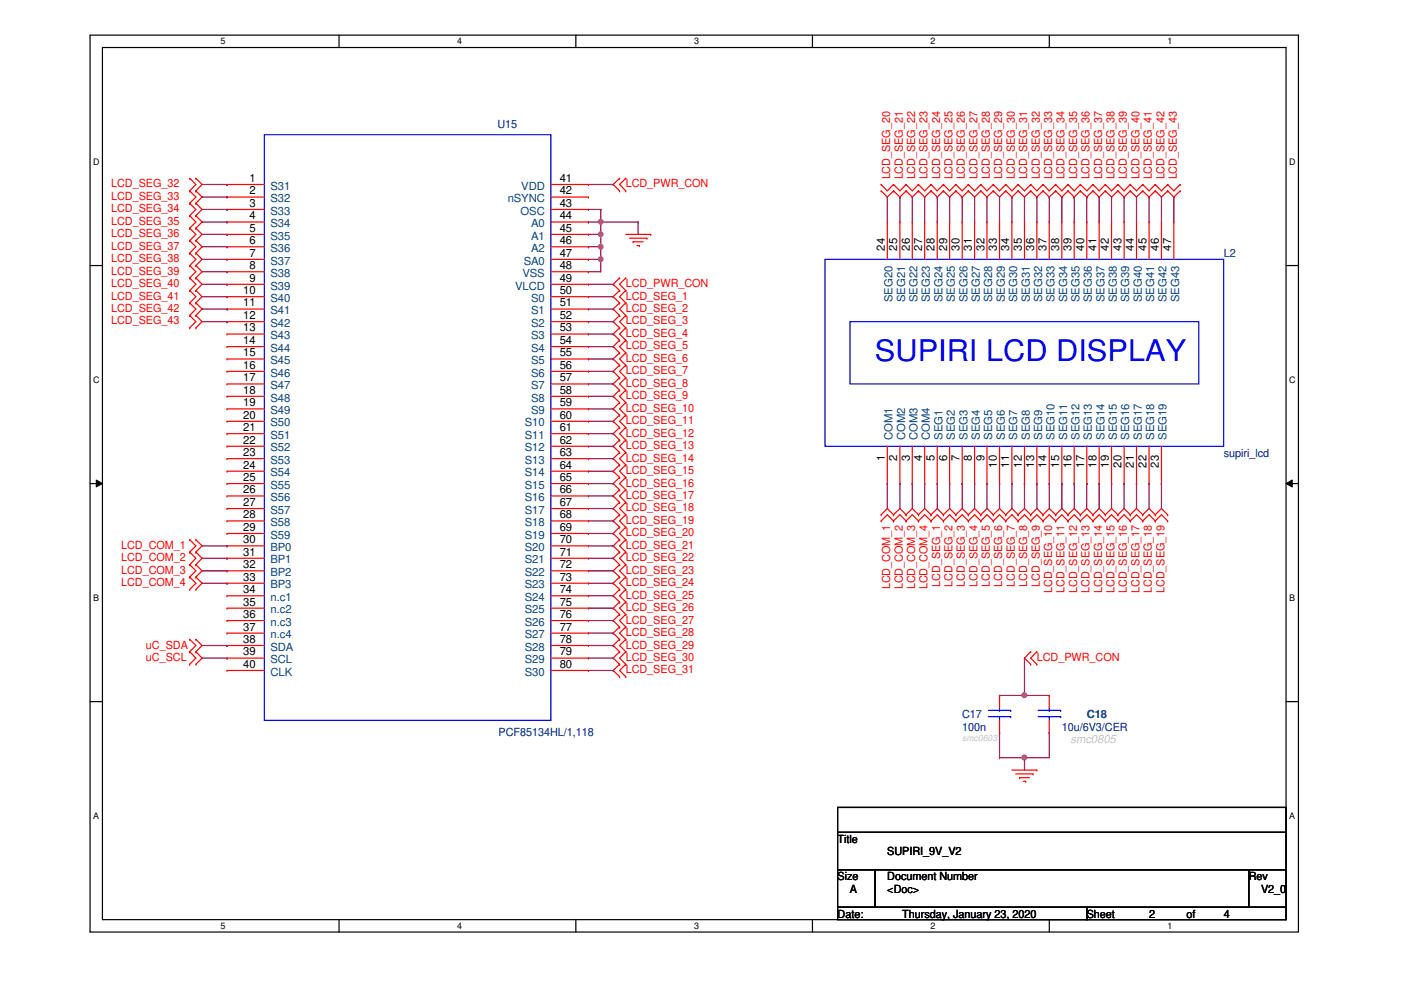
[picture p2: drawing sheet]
<svg xmlns="http://www.w3.org/2000/svg" width="297mm" height="210mm" viewBox="0 0 297 210" stroke-linecap="round" stroke-linejoin="round" font-family="sans-serif">
<path d="M19.1 7.5h256.2v190.1h-256.2zM21.7 10.1h251v184.9h-251z" fill="none" stroke="#000" stroke-width=".25"/>
<g fill="#fff">
<path d="M46.8 7.7h1v2.1h-1z"/>
<path d="M46.8 195.2h1v2.2h-1z"/>
</g>
<path d="M71.9 7.5v2.6M71.9 195v2.6" fill="none" stroke="#000" stroke-width=".25"/>
<g fill="#fff">
<path d="M96.9 7.7h1.1v2.1h-1.1z"/>
<path d="M96.9 195.2h1.1v2.2h-1.1z"/>
</g>
<path d="M122.1 7.5v2.6M122.1 195v2.6" fill="none" stroke="#000" stroke-width=".25"/>
<g fill="#fff">
<path d="M147.2 7.7h1v2.1h-1z"/>
<path d="M147.2 195.2h1v2.2h-1z"/>
</g>
<path d="M172.3 7.5v2.6M172.3 195v2.6" fill="none" stroke="#000" stroke-width=".25"/>
<g fill="#fff">
<path d="M197.3 7.7h1v2.1h-1z"/>
<path d="M197.3 195.2h1v2.2h-1z"/>
</g>
<path d="M222.5 7.5v2.6M222.5 195v2.6" fill="none" stroke="#000" stroke-width=".25"/>
<g fill="#fff">
<path d="M247.5 7.7h1v2.1h-1z"/>
<path d="M247.5 195.2h1v2.2h-1z"/>
<path d="M19.8 33.2h1.3v2.1h-1.3z"/>
<path d="M273.3 33.2h1.4v2.1h-1.4z"/>
<path d="M19.8 79.4h1.3v2.1h-1.3z"/>
<path d="M273.3 79.4h1.4v2.1h-1.4z"/>
</g>
<path d="M19.1 56.3h2.6M272.7 56.3h2.6" fill="none" stroke="#000" stroke-width=".25"/>
<g fill="#fff">
<path d="M19.8 125.6h1.2v2.2h-1.2z"/>
<path d="M273.3 125.6h1.3v2.2h-1.3z"/>
</g>
<path d="M19.1 102.5h2.6M272.7 102.5h2.6" fill="none" stroke="#000" stroke-width=".25"/>
<path d="M20.4 101.8l1.3 .7-1.3 .8zM272.7 102.5l1.3-.7v1.5z" fill="#000"/>
<path d="M20.4 101.8l1.3 .7-1.3 .8zM272.7 102.5l1.3-.7v1.5z" fill="none" stroke="#000" stroke-width=".21"/>
<g fill="#fff">
<path d="M19.8 171.9h1.2v2.1h-1.2z"/>
<path d="M273.3 171.9h1.3v2.1h-1.3z"/>
</g>
<path d="M19.1 148.8h2.6M272.7 148.8h2.6M177.6 171.2h95.1v5.3h-95.1zM177.6 176.5h95.1v7.9h-95.1zM177.6 184.4h7.9v8h-7.9zM177.6 192.4h52.8v2.6h-52.8zM185.5 184.4h79.3v8h-79.3zM230.4 192.4h42.3v2.6h-42.3zM264.8 184.4h7.9v8h-7.9z" fill="none" stroke="#000" stroke-width=".25"/>
<g fill="none" stroke="#f00" stroke-width=".25">
<path d="M40.2 37.8h.1M40.2 37.8l1.3 1.3-1.3 1.4M41.5 37.8h.1M41.5 37.8l1.3 1.3-1.3 1.4M48.1 39.1h.1M48.1 39.1h7.9M116.8 39.1h8M124.8 39.1h.1M131.4 37.8h.1M131.4 37.8l-1.4 1.3 1.4 1.4M132.7 37.8h.1M132.7 37.8l-1.3 1.3 1.3 1.4"/>
<path d="M186.8 39.1h.1M186.8 39.1l1.3 1.4 1.3-1.4M189.4 39.1h.1M189.4 39.1l1.4 1.4 1.3-1.4M192.1 39.1h.1M192.1 39.1l1.3 1.4 1.3-1.4M194.7 39.1h.1M194.7 39.1l1.3 1.4 1.4-1.4M197.4 39.1h.1M197.4 39.1l1.3 1.4 1.3-1.4M200 39.1h.1M200 39.1l1.3 1.4 1.3-1.4"/>
<path d="M202.6 39.1h.1M202.6 39.1l1.4 1.4 1.3-1.4M205.3 39.1h.1M205.3 39.1l1.3 1.4 1.3-1.4M207.9 39.1h.1M207.9 39.1l1.4 1.4 1.3-1.4M210.6 39.1h.1M210.6 39.1l1.3 1.4 1.3-1.4M213.2 39.1h.1M213.2 39.1l1.3 1.4 1.4-1.4M215.9 39.1h.1M215.9 39.1l1.3 1.4 1.3-1.4"/>
<path d="M218.5 39.1h.1M218.5 39.1l1.3 1.4 1.3-1.4M221.1 39.1h.1M221.1 39.1l1.4 1.4 1.3-1.4M223.8 39.1h.1M223.8 39.1l1.3 1.4 1.3-1.4M226.4 39.1h.1M226.4 39.1l1.4 1.4 1.3-1.4M229.1 39.1h.1M229.1 39.1l1.3 1.4 1.3-1.4M231.7 39.1h.1M231.7 39.1l1.3 1.4 1.4-1.4"/>
<path d="M234.4 39.1h.1M234.4 39.1l1.3 1.4 1.3-1.4M237 39.1h.1M237 39.1l1.3 1.4 1.3-1.4M239.6 39.1h.1M239.6 39.1l1.4 1.4 1.3-1.4M242.3 39.1h.1M242.3 39.1l1.3 1.4 1.3-1.4M244.9 39.1h.1M244.9 39.1l1.4 1.4 1.3-1.4M247.6 39.1h.1M247.6 39.1l1.3 1.4 1.3-1.4"/>
<path d="M250.2 39.1h.1M40.2 40.5h.1M40.2 43.1h.1M40.2 45.7h.1M40.2 48.4h.1M40.2 51h.1M40.2 53.7h.1M40.2 56.3h.1M40.2 58.9h.1M40.2 40.5l1.3 1.3-1.3 1.3M40.2 43.1l1.3 1.3-1.3 1.3M40.2 45.7l1.3 1.4-1.3 1.3"/>
<path d="M40.2 48.4l1.3 1.3-1.3 1.3M40.2 51l1.3 1.3-1.3 1.4M40.2 53.7l1.3 1.3-1.3 1.3M40.2 56.3l1.3 1.3-1.3 1.3M40.2 58.9l1.3 1.4-1.3 1.3M41.5 40.5h.1M41.5 43.1h.1M41.5 45.7h.1M41.5 48.4h.1M41.5 51h.1M41.5 53.7h.1M41.5 56.3h.1"/>
<path d="M41.5 58.9h.1M41.5 40.5l1.3 1.3-1.3 1.3M41.5 43.1l1.3 1.3-1.3 1.3M41.5 45.7l1.3 1.4-1.3 1.3M41.5 48.4l1.3 1.3-1.3 1.3M41.5 51l1.3 1.3-1.3 1.4M41.5 53.7l1.3 1.3-1.3 1.3M41.5 56.3l1.3 1.3-1.3 1.3M41.5 58.9l1.3 1.4-1.3 1.3M48.1 41.8h.1M48.1 44.4h.1M48.1 47.1h.1"/>
<path d="M48.1 49.7h.1M48.1 52.3h.1M48.1 55h.1M48.1 57.6h.1M48.1 49.7h7.9M48.1 41.8h7.9M48.1 44.4h7.9M48.1 47.1h7.9M48.1 52.3h7.9M48.1 55h7.9M48.1 57.6h7.9M116.8 49.7h8"/>
<path d="M116.8 41.8h8M116.8 44.4h8M116.8 47.1h8M116.8 52.3h8M116.8 55h8M116.8 57.6h8M124.8 41.8h.1M124.8 44.4h.1M124.8 47.1h.1M124.8 49.7h.1M124.8 52.3h.1M124.8 55h.1"/>
<path d="M124.8 57.6h.1M131.4 58.9h.1M131.4 40.5h.1M131.4 58.9l-1.4 1.4 1.4 1.3M132.7 58.9h.1M132.7 40.5h.1M132.7 49.7h5.3M132.7 58.9l-1.3 1.4 1.3 1.3M133.5 50.5h3.7M134.2 51.3h.1M134.2 51.3h2.2M135 52.1h.6"/>
<path d="M135.6 52.1h.1M137.2 50.5h.1M138 49.7h.1M186.8 40.5h.1M186.8 40.5l1.3 1.3 1.3-1.3M188.1 47.1h.1M188.1 47.1v7.9M189.4 40.5h.1M189.4 40.5l1.4 1.3 1.3-1.3M190.8 47.1h.1M190.8 47.1v7.9M192.1 40.5h.1"/>
<path d="M192.1 40.5l1.3 1.3 1.3-1.3M193.4 47.1h.1M193.4 47.1v7.9M194.7 40.5h.1M194.7 40.5l1.3 1.3 1.4-1.3M196 47.1h.1M196 47.1v7.9M197.4 40.5h.1M197.4 40.5l1.3 1.3 1.3-1.3M198.7 47.1h.1M198.7 47.1v7.9M200 40.5h.1"/>
<path d="M200 40.5l1.3 1.3 1.3-1.3M201.3 47.1h.1M201.3 47.1v7.9M202.6 40.5h.1M202.6 40.5l1.4 1.3 1.3-1.3M204 47.1h.1M204 47.1v7.9M205.3 40.5h.1M205.3 40.5l1.3 1.3 1.3-1.3M206.6 47.1h.1M206.6 47.1v7.9M207.9 40.5h.1"/>
<path d="M207.9 40.5l1.4 1.3 1.3-1.3M209.3 47.1h.1M209.3 47.1v7.9M210.6 40.5h.1M210.6 40.5l1.3 1.3 1.3-1.3M211.9 47.1h.1M211.9 47.1v7.9M213.2 40.5h.1M213.2 40.5l1.3 1.3 1.4-1.3M214.5 47.1h.1M214.5 47.1v7.9M215.9 40.5h.1"/>
<path d="M215.9 40.5l1.3 1.3 1.3-1.3M217.2 47.1h.1M217.2 47.1v7.9M218.5 40.5h.1M218.5 40.5l1.3 1.3 1.3-1.3M219.8 47.1h.1M219.8 47.1v7.9M221.1 40.5h.1M221.1 40.5l1.4 1.3 1.3-1.3M222.5 47.1h.1M222.5 47.1v7.9M223.8 40.5h.1"/>
<path d="M223.8 40.5l1.3 1.3 1.3-1.3M225.1 47.1h.1M225.1 47.1v7.9M226.4 40.5h.1M226.4 40.5l1.4 1.3 1.3-1.3M227.8 47.1h.1M227.8 47.1v7.9M229.1 40.5h.1M229.1 40.5l1.3 1.3 1.3-1.3M230.4 47.1h.1M230.4 47.1v7.9M231.7 40.5h.1"/>
<path d="M231.7 40.5l1.3 1.3 1.4-1.3M233 47.1h.1M233 47.1v7.9M234.4 40.5h.1M234.4 40.5l1.3 1.3 1.3-1.3M235.7 47.1h.1M235.7 47.1v7.9M237 40.5h.1M237 40.5l1.3 1.3 1.3-1.3M238.3 47.1h.1M238.3 47.1v7.9M239.6 40.5h.1"/>
<path d="M239.6 40.5l1.4 1.3 1.3-1.3M241 47.1h.1M241 47.1v7.9M242.3 40.5h.1M242.3 40.5l1.3 1.3 1.3-1.3M243.6 47.1h.1M243.6 47.1v7.9M244.9 40.5h.1M244.9 40.5l1.4 1.3 1.3-1.3M246.3 47.1h.1M246.3 47.1v7.9M247.6 40.5h.1"/>
<path d="M247.6 40.5l1.3 1.3 1.3-1.3M248.9 47.1h.1M248.9 47.1v7.9M250.2 40.5h.1M40.2 61.6h.1M40.2 64.2h.1M40.2 66.9h.1M40.2 69.5h.1M40.2 61.6l1.3 1.3-1.3 1.3M40.2 64.2l1.3 1.3-1.3 1.4M40.2 66.9l1.3 1.3-1.3 1.3M41.5 61.6h.1"/>
<path d="M41.5 64.2h.1M41.5 66.9h.1M41.5 69.5h.1M41.5 61.6l1.3 1.3-1.3 1.3M41.5 64.2l1.3 1.3-1.3 1.4M41.5 66.9l1.3 1.3-1.3 1.3M48.1 60.3h.1M48.1 62.9h.1M48.1 65.5h.1M48.1 68.2h.1M48.1 70.8h.1M48.1 73.5h.1"/>
<path d="M48.1 76.1h.1M48.1 78.7h.1M48.1 60.3h7.9M48.1 62.9h7.9M48.1 65.5h7.9M48.1 68.2h7.9M48.1 70.8h7.9M48.1 73.5h7.9M48.1 76.1h7.9M48.1 78.7h7.9M116.8 60.3h8M116.8 62.9h8"/>
<path d="M116.8 65.5h8M116.8 68.2h8M116.8 70.8h8M116.8 73.5h8M116.8 76.1h8M116.8 78.7h8M124.8 60.3h.1M124.8 62.9h.1M124.8 65.5h.1M124.8 68.2h.1M124.8 70.8h.1M124.8 73.5h.1"/>
<path d="M124.8 76.1h.1M124.8 78.7h.1M131.4 64.2h.1M131.4 61.6h.1M131.4 66.9h.1M131.4 69.5h.1M131.4 72.1h.1M131.4 74.8h.1M131.4 77.4h.1M131.4 61.6l-1.4 1.3 1.4 1.3M131.4 64.2l-1.4 1.3 1.4 1.4M131.4 66.9l-1.4 1.3 1.4 1.3"/>
<path d="M131.4 69.5l-1.4 1.3 1.4 1.3M131.4 72.1l-1.4 1.4 1.4 1.3M131.4 74.8l-1.4 1.3 1.4 1.3M131.4 77.4l-1.4 1.3 1.4 1.4M132.7 61.6h.1M132.7 64.2h.1M132.7 66.9h.1M132.7 69.5h.1M132.7 72.1h.1M132.7 74.8h.1M132.7 77.4h.1M132.7 61.6l-1.3 1.3 1.3 1.3"/>
<path d="M132.7 64.2l-1.3 1.3 1.3 1.4M132.7 66.9l-1.3 1.3 1.3 1.3M132.7 69.5l-1.3 1.3 1.3 1.3M132.7 72.1l-1.3 1.4 1.3 1.3M132.7 74.8l-1.3 1.3 1.3 1.3M132.7 77.4l-1.3 1.3 1.3 1.4M48.1 81.4h.1M48.1 84h.1M48.1 86.7h.1M48.1 89.3h.1M48.1 91.9h.1M48.1 94.6h.1"/>
<path d="M48.1 97.2h.1M48.1 99.9h.1M48.1 81.4h7.9M48.1 84h7.9M48.1 86.7h7.9M48.1 89.3h7.9M48.1 91.9h7.9M48.1 94.6h7.9M48.1 97.2h7.9M48.1 99.9h7.9M116.8 81.4h8M116.8 84h8"/>
<path d="M116.8 86.7h8M116.8 89.3h8M116.8 91.9h8M116.8 94.6h8M116.8 97.2h8M116.8 99.9h8M124.8 81.4h.1M124.8 84h.1M124.8 86.7h.1M124.8 89.3h.1M124.8 91.9h.1M124.8 94.6h.1"/>
<path d="M124.8 97.2h.1M124.8 99.9h.1M131.4 85.3h.1M131.4 82.7h.1M131.4 88h.1M131.4 90.6h.1M131.4 93.3h.1M131.4 95.9h.1M131.4 98.6h.1M131.4 80.1h.1M131.4 82.7l-1.4 1.3 1.4 1.3M131.4 85.3l-1.4 1.4 1.4 1.3"/>
<path d="M131.4 88l-1.4 1.3 1.4 1.3M131.4 90.6l-1.4 1.3 1.4 1.4M131.4 93.3l-1.4 1.3 1.4 1.3M131.4 95.9l-1.4 1.3 1.4 1.4M131.4 98.6l-1.4 1.3 1.4 1.3M131.4 80.1l-1.4 1.3 1.4 1.3M132.7 82.7h.1M132.7 85.3h.1M132.7 88h.1M132.7 90.6h.1M132.7 93.3h.1M132.7 95.9h.1"/>
<path d="M132.7 98.6h.1M132.7 80.1h.1M132.7 82.7l-1.3 1.3 1.3 1.3M132.7 85.3l-1.3 1.4 1.3 1.3M132.7 88l-1.3 1.3 1.3 1.3M132.7 90.6l-1.3 1.3 1.3 1.4M132.7 93.3l-1.3 1.3 1.3 1.3M132.7 95.9l-1.3 1.3 1.3 1.4M132.7 98.6l-1.3 1.3 1.3 1.3M132.7 80.1l-1.3 1.3 1.3 1.3M188.1 94.6v7.9M190.8 94.6v7.9"/>
<path d="M193.4 94.6v7.9M196 94.6v7.9M198.7 94.6v7.9M201.3 94.6v7.9M204 94.6v7.9M206.6 94.6v7.9M209.3 94.6v7.9M211.9 94.6v7.9M214.5 94.6v7.9M217.2 94.6v7.9M219.8 94.6v7.9M222.5 94.6v7.9"/>
<path d="M225.1 94.6v7.9M227.8 94.6v7.9M230.4 94.6v7.9M233 94.6v7.9M235.7 94.6v7.9M238.3 94.6v7.9M241 94.6v7.9M243.6 94.6v7.9M246.3 94.6v7.9M40.2 119.7h.1M40.2 117.1h.1M40.2 114.4h.1"/>
<path d="M40.2 119.7l1.3 1.3-1.3 1.3M40.2 117.1l1.3 1.3-1.3 1.3M40.2 114.4l1.3 1.3-1.3 1.4M41.5 119.7h.1M41.5 117.1h.1M41.5 114.4h.1M41.5 119.7l1.3 1.3-1.3 1.3M41.5 117.1l1.3 1.3-1.3 1.3M41.5 114.4l1.3 1.3-1.3 1.4M48.1 102.5h.1M48.1 105.2h.1M48.1 107.8h.1"/>
<path d="M48.1 110.4h.1M48.1 113.1h.1M48.1 115.7h.1M48.1 118.4h.1M48.1 102.5h7.9M48.1 105.2h7.9M48.1 107.8h7.9M48.1 110.4h7.9M48.1 113.1h7.9M48.1 115.7h7.9M48.1 118.4h7.9M116.8 102.5h8"/>
<path d="M116.8 105.2h8M116.8 107.8h8M116.8 110.4h8M116.8 113.1h8M116.8 115.7h8M116.8 118.4h8M124.8 102.5h.1M124.8 105.2h.1M124.8 107.8h.1M124.8 110.4h.1M124.8 113.1h.1M124.8 115.7h.1"/>
<path d="M124.8 118.4h.1M131.4 101.2h.1M131.4 103.8h.1M131.4 106.5h.1M131.4 109.1h.1M131.4 111.8h.1M131.4 114.4h.1M131.4 117.1h.1M131.4 119.7h.1M131.4 101.2l-1.4 1.3 1.4 1.3M131.4 103.8l-1.4 1.4 1.4 1.3M131.4 106.5l-1.4 1.3 1.4 1.3"/>
<path d="M131.4 109.1l-1.4 1.3 1.4 1.4M131.4 111.8l-1.4 1.3 1.4 1.3M131.4 114.4l-1.4 1.3 1.4 1.4M131.4 117.1l-1.4 1.3 1.4 1.3M131.4 119.7l-1.4 1.3 1.4 1.3M132.7 101.2h.1M132.7 103.8h.1M132.7 106.5h.1M132.7 109.1h.1M132.7 111.8h.1M132.7 114.4h.1M132.7 117.1h.1"/>
<path d="M132.7 119.7h.1M132.7 101.2l-1.3 1.3 1.3 1.3M132.7 103.8l-1.3 1.4 1.3 1.3M132.7 106.5l-1.3 1.3 1.3 1.3M132.7 109.1l-1.3 1.3 1.3 1.4M132.7 111.8l-1.3 1.3 1.3 1.3M132.7 114.4l-1.3 1.3 1.3 1.4M132.7 117.1l-1.3 1.3 1.3 1.3M132.7 119.7l-1.3 1.3 1.3 1.3M186.8 109.1h.1M186.8 110.4h.1M186.8 109.1l1.3-1.3 1.3 1.3"/>
<path d="M186.8 110.4l1.3-1.3 1.3 1.3M188.1 102.5h.1M189.4 109.1h.1M189.4 110.4h.1M189.4 109.1l1.4-1.3 1.3 1.3M189.4 110.4l1.4-1.3 1.3 1.3M190.8 102.5h.1M192.1 109.1h.1M192.1 110.4h.1M192.1 109.1l1.3-1.3 1.3 1.3M192.1 110.4l1.3-1.3 1.3 1.3M193.4 102.5h.1"/>
<path d="M194.7 109.1h.1M194.7 110.4h.1M194.7 109.1l1.3-1.3 1.4 1.3M194.7 110.4l1.3-1.3 1.4 1.3M196 102.5h.1M197.4 109.1h.1M197.4 110.4h.1M197.4 109.1l1.3-1.3 1.3 1.3M197.4 110.4l1.3-1.3 1.3 1.3M198.7 102.5h.1M200 109.1h.1M200 110.4h.1"/>
<path d="M200 109.1l1.3-1.3 1.3 1.3M200 110.4l1.3-1.3 1.3 1.3M201.3 102.5h.1M202.6 109.1h.1M202.6 110.4h.1M202.6 109.1l1.4-1.3 1.3 1.3M202.6 110.4l1.4-1.3 1.3 1.3M204 102.5h.1M205.3 109.1h.1M205.3 110.4h.1M205.3 109.1l1.3-1.3 1.3 1.3M205.3 110.4l1.3-1.3 1.3 1.3"/>
<path d="M206.6 102.5h.1M207.9 109.1h.1M207.9 110.4h.1M207.9 109.1l1.4-1.3 1.3 1.3M207.9 110.4l1.4-1.3 1.3 1.3M209.3 102.5h.1M210.6 109.1h.1M210.6 110.4h.1M210.6 109.1l1.3-1.3 1.3 1.3M210.6 110.4l1.3-1.3 1.3 1.3M211.9 102.5h.1M213.2 109.1h.1"/>
<path d="M213.2 110.4h.1M213.2 109.1l1.3-1.3 1.4 1.3M213.2 110.4l1.3-1.3 1.4 1.3M214.5 102.5h.1M215.9 109.1h.1M215.9 110.4h.1M215.9 109.1l1.3-1.3 1.3 1.3M215.9 110.4l1.3-1.3 1.3 1.3M217.2 102.5h.1M218.5 109.1h.1M218.5 110.4h.1M218.5 109.1l1.3-1.3 1.3 1.3"/>
<path d="M218.5 110.4l1.3-1.3 1.3 1.3M219.8 102.5h.1M221.1 109.1h.1M221.1 110.4h.1M221.1 109.1l1.4-1.3 1.3 1.3M221.1 110.4l1.4-1.3 1.3 1.3M222.5 102.5h.1M223.8 109.1h.1M223.8 110.4h.1M223.8 109.1l1.3-1.3 1.3 1.3M223.8 110.4l1.3-1.3 1.3 1.3M225.1 102.5h.1"/>
<path d="M226.4 109.1h.1M226.4 110.4h.1M226.4 109.1l1.4-1.3 1.3 1.3M226.4 110.4l1.4-1.3 1.3 1.3M227.8 102.5h.1M229.1 109.1h.1M229.1 110.4h.1M229.1 109.1l1.3-1.3 1.3 1.3M229.1 110.4l1.3-1.3 1.3 1.3M230.4 102.5h.1M231.7 109.1h.1M231.7 110.4h.1"/>
<path d="M231.7 109.1l1.3-1.3 1.4 1.3M231.7 110.4l1.3-1.3 1.4 1.3M233 102.5h.1M234.4 109.1h.1M234.4 110.4h.1M234.4 109.1l1.3-1.3 1.3 1.3M234.4 110.4l1.3-1.3 1.3 1.3M235.7 102.5h.1M237 109.1h.1M237 110.4h.1M237 109.1l1.3-1.3 1.3 1.3M237 110.4l1.3-1.3 1.3 1.3"/>
<path d="M238.3 102.5h.1M239.6 109.1h.1M239.6 110.4h.1M239.6 109.1l1.4-1.3 1.3 1.3M239.6 110.4l1.4-1.3 1.3 1.3M241 102.5h.1M242.3 109.1h.1M242.3 110.4h.1M242.3 109.1l1.3-1.3 1.3 1.3M242.3 110.4l1.3-1.3 1.3 1.3M243.6 102.5h.1M244.9 109.1h.1"/>
<path d="M244.9 110.4h.1M244.9 109.1l1.4-1.3 1.3 1.3M244.9 110.4l1.4-1.3 1.3 1.3M246.3 102.5h.1M247.6 109.1h.1M247.6 110.4h.1M40.2 125h.1M40.2 122.3h.1M40.2 138.2h.1M40.2 135.6h.1M40.2 122.3l1.3 1.4-1.3 1.3M40.2 138.2l1.3 1.3-1.3 1.3"/>
<path d="M40.2 135.6l1.3 1.3-1.3 1.3M41.5 122.3h.1M41.5 125h.1M41.5 138.2h.1M41.5 135.6h.1M41.5 122.3l1.3 1.4-1.3 1.3M41.5 138.2l1.3 1.3-1.3 1.3M41.5 135.6l1.3 1.3-1.3 1.3M48.1 121h.1M48.1 123.7h.1M48.1 126.3h.1M48.1 128.9h.1"/>
<path d="M48.1 131.6h.1M48.1 134.2h.1M48.1 136.9h.1M48.1 139.5h.1M48.1 121h7.9M48.1 123.7h7.9M48.1 126.3h7.9M48.1 128.9h7.9M48.1 131.6h7.9M48.1 134.2h7.9M48.1 136.9h7.9M48.1 139.5h7.9"/>
<path d="M116.8 121h8M116.8 123.7h8M116.8 126.3h8M116.8 128.9h8M116.8 131.6h8M116.8 134.2h8M116.8 136.9h8M116.8 139.5h8M124.8 121h.1M124.8 123.7h.1M124.8 126.3h.1M124.8 128.9h.1"/>
<path d="M124.8 131.6h.1M124.8 134.2h.1M124.8 136.9h.1M124.8 139.5h.1M131.4 122.3h.1M131.4 125h.1M131.4 127.6h.1M131.4 130.3h.1M131.4 132.9h.1M131.4 135.6h.1M131.4 138.2h.1M131.4 125l-1.4 1.3 1.4 1.3"/>
<path d="M131.4 138.2l-1.4 1.3 1.4 1.3M131.4 122.3l-1.4 1.4 1.4 1.3M131.4 127.6l-1.4 1.3 1.4 1.4M131.4 130.3l-1.4 1.3 1.4 1.3M131.4 132.9l-1.4 1.3 1.4 1.4M131.4 135.6l-1.4 1.3 1.4 1.3M132.7 122.3h.1M132.7 125h.1M132.7 127.6h.1M132.7 130.3h.1M132.7 132.9h.1M132.7 135.6h.1"/>
<path d="M132.7 138.2h.1M132.7 130.3l-1.3 1.3 1.3 1.3M132.7 122.3l-1.3 1.4 1.3 1.3M132.7 125l-1.3 1.3 1.3 1.3M132.7 127.6l-1.3 1.3 1.3 1.4M132.7 132.9l-1.3 1.3 1.3 1.4M132.7 135.6l-1.3 1.3 1.3 1.3M132.7 138.2l-1.3 1.3 1.3 1.3M218.5 138.2h.1M218.5 138.2l-1.3 1.3 1.3 1.3M219.8 138.2h.1M219.8 138.2l-1.3 1.3 1.3 1.3"/>
<path d="M40.2 140.8h.1M41.5 140.8h.1M48.1 142.2h.1M48.1 142.2h7.9M116.8 142.2h8M124.8 142.2h.1M131.4 140.8h.1M131.4 143.5h.1M131.4 140.8l-1.4 1.4 1.4 1.3M132.7 140.8h.1M132.7 143.5h.1M132.7 140.8l-1.3 1.4 1.3 1.3"/>
<path d="M211.9 147.4h.1M211.9 155.4h.1M211.9 147.4v2.7M211.9 152.7v2.7M218.5 140.8h.1M219.8 140.8h.1M222.5 147.4h.1M222.5 155.4h.1M222.5 147.4v2.7M222.5 152.7v2.7M214.5 163.3h5.3M215.3 164.1h3.7"/>
<path d="M216.2 164.9h.1M216.2 164.9h2.1M216.9 165.6h.6M217.5 165.6h.1M219 164.1h.1M219.8 163.3h.1"/>
</g>
<g fill="none" stroke="#00f" stroke-width=".25">
<path d="M56 28.6h60.8v124.1h-60.8zM174.9 55h84.6v39.6h-84.6zM180.2 68.2h74v13.2h-74zM209.6 151.9h4.7M209.6 150.6h4.7M211.9 150.6h.1M211.9 151.9h.1M211.9 150.1v.5M211.9 151.9v.8M214.3 151.9h.1M214.3 150.6h.1M220.1 151.9h4.8"/>
<path d="M220.1 150.6h4.8M222.5 150.6h.1M222.5 151.9h.1M222.5 150.1v.5M222.5 151.9v.8M224.9 151.9h.1M224.9 150.6h.1"/>
</g>
<g fill="none" stroke="#800040" stroke-width=".25">
<path d="M188.1 41.8h.1M188.1 41.8v5.3M190.8 41.8h.1M190.8 41.8v5.3M193.4 41.8h.1M193.4 41.8v5.3M196 41.8h.1M196 41.8v5.3M198.7 41.8h.1M198.7 41.8v5.3M201.3 41.8h.1M201.3 41.8v5.3"/>
<path d="M204 41.8h.1M204 41.8v5.3M206.6 41.8h.1M206.6 41.8v5.3M209.3 41.8h.1M209.3 41.8v5.3M211.9 41.8h.1M211.9 41.8v5.3M214.5 41.8h.1M214.5 41.8v5.3M217.2 41.8h.1M217.2 41.8v5.3"/>
<path d="M219.8 41.8h.1M219.8 41.8v5.3M222.5 41.8h.1M222.5 41.8v5.3M225.1 41.8h.1M225.1 41.8v5.3M227.8 41.8h.1M227.8 41.8v5.3M230.4 41.8h.1M230.4 41.8v5.3M233 41.8h.1M233 41.8v5.3"/>
<path d="M235.7 41.8h.1M235.7 41.8v5.3M238.3 41.8h.1M238.3 41.8v5.3M241 41.8h.1M241 41.8v5.3M243.6 41.8h.1M243.6 41.8v5.3M246.3 41.8h.1M246.3 41.8v5.3M248.9 41.8h.1M248.9 41.8v5.3"/>
<path d="M188.1 102.5h.1M188.1 102.5v5.3M190.8 102.5h.1M190.8 102.5v5.3M193.4 102.5h.1M193.4 102.5v5.3M196 102.5h.1M196 102.5v5.3M198.7 102.5h.1M198.7 102.5v5.3M201.3 102.5h.1M201.3 102.5v5.3"/>
<path d="M204 102.5h.1M204 102.5v5.3M206.6 102.5h.1M206.6 102.5v5.3M209.3 102.5h.1M209.3 102.5v5.3M211.9 102.5h.1M211.9 102.5v5.3M214.5 102.5h.1M214.5 102.5v5.3M217.2 102.5h.1M217.2 102.5v5.3"/>
<path d="M219.8 102.5h.1M219.8 102.5v5.3M222.5 102.5h.1M222.5 102.5v5.3M225.1 102.5h.1M225.1 102.5v5.3M227.8 102.5h.1M227.8 102.5v5.3M230.4 102.5h.1M230.4 102.5v5.3M233 102.5h.1M233 102.5v5.3"/>
<path d="M235.7 102.5h.1M235.7 102.5v5.3M238.3 102.5h.1M238.3 102.5v5.3M241 102.5h.1M241 102.5v5.3M243.6 102.5h.1M243.6 102.5v5.3M246.3 102.5h.1M246.3 102.5v5.3M211.9 147.4h.1M211.9 147.4h5.3"/>
</g>
<circle cx="217.2" cy="147.4" r=".51" fill="#f0f"/>
<circle cx="217.2" cy="147.4" r=".51" fill="none" stroke="#f0f" stroke-width=".25"/>
<path d="M211.9 155.4h.1M211.9 155.4v5.3M222.5 155.4h.1M222.5 155.4v5.3M211.9 160.7h.1M211.9 160.7h5.3" fill="none" stroke="#800040" stroke-width=".25"/>
<circle cx="217.2" cy="160.6" r=".51" fill="#f0f"/>
<circle cx="217.2" cy="160.6" r=".51" fill="none" stroke="#f0f" stroke-width=".25"/>
<g fill="none" stroke="#800040" stroke-width=".25">
<path d="M124.8 47.1h.1M124.8 49.7h.1M124.8 52.3h.1M124.8 47.1h10.5M124.8 49.7h2.6M127.4 47.1h.1M127.4 49.7h.1M127.4 47.1v5.2h-2.6M135.3 47.1h.1M135.3 47.1v2.6M217.2 160.7h.1M217.2 160.7v2.6"/>
<path d="M217.2 160.7h5.3"/>
</g>
<circle cx="127.4" cy="49.7" r=".49" fill="#f0f"/>
<circle cx="127.4" cy="49.7" r=".49" fill="none" stroke="#f0f" stroke-width=".25"/>
<path d="M124.8 44.4h.1M124.8 44.4h2.6M127.4 44.4h.1M127.4 44.4v2.7" fill="none" stroke="#800040" stroke-width=".25"/>
<circle cx="127.3" cy="47" r=".5" fill="#f0f"/>
<circle cx="127.3" cy="47" r=".5" fill="none" stroke="#f0f" stroke-width=".25"/>
<path d="M124.8 55h.1M127.4 52.3h.1M127.4 52.3v2.7h-2.6" fill="none" stroke="#800040" stroke-width=".25"/>
<circle cx="127.3" cy="52.3" r=".5" fill="#f0f"/>
<circle cx="127.3" cy="52.3" r=".5" fill="none" stroke="#f0f" stroke-width=".25"/>
<path d="M124.8 57.6h.1M127.4 55h.1M127.4 55v2.6h-2.6" fill="none" stroke="#800040" stroke-width=".25"/>
<circle cx="127.3" cy="54.9" r=".5" fill="#f0f"/>
<circle cx="127.3" cy="54.9" r=".5" fill="none" stroke="#f0f" stroke-width=".25"/>
<g fill="none" stroke="#800040" stroke-width=".25">
<path d="M42.8 39.1h5.3M48.1 39.1h.1M124.8 39.1h5.2M130 39.1h.1M42.8 41.8h5.3M42.8 44.4h5.3M42.8 47.1h5.3M42.8 49.7h5.3M42.8 52.3h5.3M42.8 55h5.3M42.8 57.6h5.3M48.1 41.8h.1"/>
<path d="M48.1 44.4h.1M48.1 47.1h.1M48.1 49.7h.1M48.1 52.3h.1M48.1 55h.1M48.1 57.6h.1M42.8 62.9h5.3M42.8 65.5h5.3M42.8 68.2h5.3M42.8 60.3h5.3M48.1 60.3h.1M48.1 62.9h.1"/>
<path d="M48.1 65.5h.1M48.1 68.2h.1M124.8 62.9h5.2M124.8 65.5h5.2M124.8 68.2h5.2M124.8 70.8h5.2M124.8 73.5h5.2M124.8 76.1h5.2M124.8 78.7h5.2M124.8 60.3h5.2M130 62.9h.1M130 65.5h.1"/>
<path d="M130 68.2h.1M130 70.8h.1M130 73.5h.1M130 76.1h.1M130 78.7h.1M130 60.3h.1M124.8 81.4h5.2M124.8 84h5.2M124.8 86.7h5.2M124.8 89.3h5.2M124.8 91.9h5.2M124.8 94.6h5.2"/>
<path d="M124.8 97.2h5.2M124.8 99.9h5.2M130 81.4h.1M130 84h.1M130 86.7h.1M130 89.3h.1M130 91.9h.1M130 94.6h.1M130 97.2h.1M130 99.9h.1M42.8 115.7h5.3M42.8 118.4h5.3"/>
<path d="M48.1 115.7h.1M48.1 118.4h.1M124.8 115.7h5.2M124.8 118.4h5.2M124.8 102.5h5.2M124.8 105.2h5.2M124.8 107.8h5.2M124.8 110.4h5.2M124.8 113.1h5.2M130 102.5h.1M130 105.2h.1M130 107.8h.1"/>
<path d="M130 110.4h.1M130 113.1h.1M130 115.7h.1M130 118.4h.1M42.8 121h5.3M42.8 123.7h5.3M42.8 136.9h5.3M42.8 139.5h5.3M48.1 121h.1M48.1 123.7h.1M48.1 136.9h.1M48.1 139.5h.1"/>
<path d="M124.8 121h5.2M124.8 123.7h5.2M124.8 126.3h5.2M124.8 128.9h5.2M124.8 131.6h5.2M124.8 134.2h5.2M124.8 136.9h5.2M124.8 139.5h5.2M130 121h.1M130 123.7h.1M130 126.3h.1M130 128.9h.1"/>
<path d="M130 131.6h.1M130 134.2h.1M130 136.9h.1M130 139.5h.1M217.2 139.5h.1M217.2 139.5v7.9M124.8 142.2h5.2M130 142.2h.1M217.2 147.4h.1M217.2 147.4h5.3"/>
</g>
<circle cx="217.2" cy="147.4" r=".51" fill="#f0f"/>
<circle cx="217.2" cy="147.4" r=".51" fill="none" stroke="#f0f" stroke-width=".25"/>
<circle cx="217.2" cy="160.6" r=".51" fill="#f0f"/>
<circle cx="217.2" cy="160.6" r=".51" fill="none" stroke="#f0f" stroke-width=".25"/>
<circle cx="127.4" cy="49.7" r=".49" fill="#f0f"/>
<circle cx="127.4" cy="49.7" r=".49" fill="none" stroke="#f0f" stroke-width=".25"/>
<circle cx="127.3" cy="47" r=".5" fill="#f0f"/>
<circle cx="127.3" cy="47" r=".5" fill="none" stroke="#f0f" stroke-width=".25"/>
<circle cx="127.3" cy="52.3" r=".5" fill="#f0f"/>
<circle cx="127.3" cy="52.3" r=".5" fill="none" stroke="#f0f" stroke-width=".25"/>
<circle cx="127.3" cy="54.9" r=".5" fill="#f0f"/>
<circle cx="127.3" cy="54.9" r=".5" fill="none" stroke="#f0f" stroke-width=".25"/>
<text font-size="6.3" fill="#00f" x="185.5" y="76.5">SUPIRI LCD DISPLAY</text>
<g font-size="2.4" fill="#000080">
<text x="105.5" y="27.1">U15</text>
<text x="259.5" y="54.5">L2</text>
<text x="259.5" y="96.8">supiri_lcd</text>
<text x="105.7" y="156">PCF85134HL/1,118</text>
<text x="204" y="152.3">C17</text>
<text x="204" y="154.9">100n</text>
<text x="225.1" y="154.9">10u/6V3/CER</text>
<text x="230.4" y="152.3">C18</text>
</g>
<g font-size="2.4" fill="#f00">
<text x="23.6" y="39.8">LCD_SEG_32</text>
<text x="132.7" y="39.8">LCD_PWR_CON</text>
<text x="188.8" y="38.1" transform="rotate(-90 188.8 38.1)">LCD_SEG_20</text>
<text x="191.4" y="38.1" transform="rotate(-90 191.4 38.1)">LCD_SEG_21</text>
<text x="194.1" y="38.1" transform="rotate(-90 194.1 38.1)">LCD_SEG_22</text>
<text x="196.7" y="38.1" transform="rotate(-90 196.7 38.1)">LCD_SEG_23</text>
<text x="199.3" y="38.1" transform="rotate(-90 199.3 38.1)">LCD_SEG_24</text>
<text x="202" y="38.1" transform="rotate(-90 202 38.1)">LCD_SEG_25</text>
<text x="204.6" y="38.1" transform="rotate(-90 204.6 38.1)">LCD_SEG_26</text>
<text x="207.3" y="38.1" transform="rotate(-90 207.3 38.1)">LCD_SEG_27</text>
<text x="209.9" y="38.1" transform="rotate(-90 209.9 38.1)">LCD_SEG_28</text>
<text x="212.5" y="38.1" transform="rotate(-90 212.5 38.1)">LCD_SEG_29</text>
<text x="215.2" y="38.1" transform="rotate(-90 215.2 38.1)">LCD_SEG_30</text>
<text x="217.8" y="38.1" transform="rotate(-90 217.8 38.1)">LCD_SEG_31</text>
<text x="220.5" y="38.1" transform="rotate(-90 220.5 38.1)">LCD_SEG_32</text>
<text x="223.1" y="38.1" transform="rotate(-90 223.1 38.1)">LCD_SEG_33</text>
<text x="225.7" y="38.1" transform="rotate(-90 225.7 38.1)">LCD_SEG_34</text>
<text x="228.4" y="38.1" transform="rotate(-90 228.4 38.1)">LCD_SEG_35</text>
<text x="231" y="38.1" transform="rotate(-90 231 38.1)">LCD_SEG_36</text>
<text x="233.7" y="38.1" transform="rotate(-90 233.7 38.1)">LCD_SEG_37</text>
<text x="236.3" y="38.1" transform="rotate(-90 236.3 38.1)">LCD_SEG_38</text>
<text x="238.9" y="38.1" transform="rotate(-90 238.9 38.1)">LCD_SEG_39</text>
<text x="241.6" y="38.1" transform="rotate(-90 241.6 38.1)">LCD_SEG_40</text>
<text x="244.2" y="38.1" transform="rotate(-90 244.2 38.1)">LCD_SEG_41</text>
<text x="246.9" y="38.1" transform="rotate(-90 246.9 38.1)">LCD_SEG_42</text>
<text x="249.5" y="38.1" transform="rotate(-90 249.5 38.1)">LCD_SEG_43</text>
<text x="23.6" y="42.4">LCD_SEG_33</text>
<text x="23.6" y="45">LCD_SEG_34</text>
<text x="23.6" y="47.7">LCD_SEG_35</text>
<text x="23.6" y="50.3">LCD_SEG_36</text>
<text x="23.6" y="53">LCD_SEG_37</text>
<text x="23.6" y="55.6">LCD_SEG_38</text>
<text x="23.6" y="58.3">LCD_SEG_39</text>
<text x="23.6" y="60.9">LCD_SEG_40</text>
<text x="23.6" y="63.5">LCD_SEG_41</text>
<text x="132.7" y="63.5">LCD_SEG_1</text>
<text x="132.7" y="60.9">LCD_PWR_CON</text>
<text x="23.6" y="66.2">LCD_SEG_42</text>
<text x="23.6" y="68.8">LCD_SEG_43</text>
<text x="132.7" y="66.2">LCD_SEG_2</text>
<text x="132.7" y="68.8">LCD_SEG_3</text>
<text x="132.7" y="71.5">LCD_SEG_4</text>
<text x="132.7" y="74.1">LCD_SEG_5</text>
<text x="132.7" y="76.7">LCD_SEG_6</text>
<text x="132.7" y="79.4">LCD_SEG_7</text>
<text x="132.7" y="82">LCD_SEG_8</text>
<text x="132.7" y="84.7">LCD_SEG_9</text>
<text x="132.7" y="87.3">LCD_SEG_10</text>
<text x="132.7" y="90">LCD_SEG_11</text>
<text x="132.7" y="92.6">LCD_SEG_12</text>
<text x="132.7" y="95.2">LCD_SEG_13</text>
<text x="132.7" y="97.9">LCD_SEG_14</text>
<text x="132.7" y="100.5">LCD_SEG_15</text>
<text x="132.7" y="103.2">LCD_SEG_16</text>
<text x="132.7" y="105.8">LCD_SEG_17</text>
<text x="132.7" y="108.4">LCD_SEG_18</text>
<text x="132.7" y="111.1">LCD_SEG_19</text>
<text x="132.7" y="113.7">LCD_SEG_20</text>
<text x="25.7" y="119">LCD_COM_2</text>
<text x="25.7" y="116.4">LCD_COM_1</text>
<text x="132.7" y="116.4">LCD_SEG_21</text>
<text x="132.7" y="119">LCD_SEG_22</text>
<text x="25.7" y="124.3">LCD_COM_4</text>
<text x="25.7" y="121.6">LCD_COM_3</text>
<text x="132.7" y="121.6">LCD_SEG_23</text>
<text x="132.7" y="124.3">LCD_SEG_24</text>
<text x="188.8" y="125" transform="rotate(-90 188.8 125)">LCD_COM_1</text>
<text x="191.4" y="125" transform="rotate(-90 191.4 125)">LCD_COM_2</text>
<text x="194.1" y="125" transform="rotate(-90 194.1 125)">LCD_COM_3</text>
<text x="196.7" y="125" transform="rotate(-90 196.7 125)">LCD_COM_4</text>
<text x="199.3" y="124.5" transform="rotate(-90 199.3 124.5)">LCD_SEG_1</text>
<text x="202" y="124.5" transform="rotate(-90 202 124.5)">LCD_SEG_2</text>
<text x="204.6" y="124.5" transform="rotate(-90 204.6 124.5)">LCD_SEG_3</text>
<text x="207.3" y="124.5" transform="rotate(-90 207.3 124.5)">LCD_SEG_4</text>
<text x="209.9" y="124.5" transform="rotate(-90 209.9 124.5)">LCD_SEG_5</text>
<text x="212.5" y="124.5" transform="rotate(-90 212.5 124.5)">LCD_SEG_6</text>
<text x="215.2" y="124.5" transform="rotate(-90 215.2 124.5)">LCD_SEG_7</text>
<text x="217.8" y="124.5" transform="rotate(-90 217.8 124.5)">LCD_SEG_8</text>
<text x="220.5" y="124.5" transform="rotate(-90 220.5 124.5)">LCD_SEG_9</text>
<text x="223.1" y="125.8" transform="rotate(-90 223.1 125.8)">LCD_SEG_10</text>
<text x="225.7" y="125.8" transform="rotate(-90 225.7 125.8)">LCD_SEG_11</text>
<text x="228.4" y="125.8" transform="rotate(-90 228.4 125.8)">LCD_SEG_12</text>
<text x="231" y="125.8" transform="rotate(-90 231 125.8)">LCD_SEG_13</text>
<text x="233.7" y="125.8" transform="rotate(-90 233.7 125.8)">LCD_SEG_14</text>
<text x="236.3" y="125.8" transform="rotate(-90 236.3 125.8)">LCD_SEG_15</text>
<text x="238.9" y="125.8" transform="rotate(-90 238.9 125.8)">LCD_SEG_16</text>
<text x="241.6" y="125.8" transform="rotate(-90 241.6 125.8)">LCD_SEG_17</text>
<text x="244.2" y="125.8" transform="rotate(-90 244.2 125.8)">LCD_SEG_18</text>
<text x="246.9" y="125.8" transform="rotate(-90 246.9 125.8)">LCD_SEG_19</text>
<text x="132.7" y="126.9">LCD_SEG_25</text>
<text x="132.7" y="129.6">LCD_SEG_26</text>
<text x="30.9" y="137.5">uC_SDA</text>
<text x="132.7" y="132.2">LCD_SEG_27</text>
<text x="132.7" y="134.8">LCD_SEG_28</text>
<text x="132.7" y="137.5">LCD_SEG_29</text>
<text x="30.9" y="140.1">uC_SCL</text>
<text x="132.7" y="140.1">LCD_SEG_30</text>
<text x="132.7" y="142.8">LCD_SEG_31</text>
<text x="219.8" y="140.1">LCD_PWR_CON</text>
</g>
<g font-size="2.4">
<text x="52.9" y="38.6">1</text>
<text x="52.9" y="41.2">2</text>
<text x="118.7" y="38.6">41</text>
<text x="118.7" y="41.2">42</text>
<text x="52.9" y="43.9">3</text>
<text x="52.9" y="46.5">4</text>
<text x="118.7" y="43.9">43</text>
<text x="118.7" y="46.5">44</text>
<text x="52.9" y="49.1">5</text>
<text x="52.9" y="51.8">6</text>
<text x="118.7" y="49.1">45</text>
<text x="118.7" y="51.8">46</text>
<text x="187.6" y="53.1" transform="rotate(-90 187.6 53.1)">24</text>
<text x="190.2" y="53.1" transform="rotate(-90 190.2 53.1)">25</text>
<text x="192.9" y="53.1" transform="rotate(-90 192.9 53.1)">26</text>
<text x="195.5" y="53.1" transform="rotate(-90 195.5 53.1)">27</text>
<text x="198.2" y="53.1" transform="rotate(-90 198.2 53.1)">28</text>
<text x="200.8" y="53.1" transform="rotate(-90 200.8 53.1)">29</text>
<text x="203.5" y="53.1" transform="rotate(-90 203.5 53.1)">30</text>
<text x="206.1" y="53.1" transform="rotate(-90 206.1 53.1)">31</text>
<text x="208.7" y="53.1" transform="rotate(-90 208.7 53.1)">32</text>
<text x="211.4" y="53.1" transform="rotate(-90 211.4 53.1)">33</text>
<text x="214" y="53.1" transform="rotate(-90 214 53.1)">34</text>
<text x="216.7" y="53.1" transform="rotate(-90 216.7 53.1)">35</text>
<text x="219.3" y="53.1" transform="rotate(-90 219.3 53.1)">36</text>
<text x="221.9" y="53.1" transform="rotate(-90 221.9 53.1)">37</text>
<text x="224.6" y="53.1" transform="rotate(-90 224.6 53.1)">38</text>
<text x="227.2" y="53.1" transform="rotate(-90 227.2 53.1)">39</text>
<text x="229.9" y="53.1" transform="rotate(-90 229.9 53.1)">40</text>
<text x="232.5" y="53.1" transform="rotate(-90 232.5 53.1)">41</text>
<text x="235.1" y="53.1" transform="rotate(-90 235.1 53.1)">42</text>
<text x="237.8" y="53.1" transform="rotate(-90 237.8 53.1)">43</text>
<text x="240.4" y="53.1" transform="rotate(-90 240.4 53.1)">44</text>
<text x="243.1" y="53.1" transform="rotate(-90 243.1 53.1)">45</text>
<text x="245.7" y="53.1" transform="rotate(-90 245.7 53.1)">46</text>
<text x="248.3" y="53.1" transform="rotate(-90 248.3 53.1)">47</text>
<text x="52.9" y="54.4">7</text>
<text x="52.9" y="57.1">8</text>
<text x="52.9" y="59.7">9</text>
<text x="118.7" y="54.4">47</text>
<text x="118.7" y="57.1">48</text>
<text x="118.7" y="59.7">49</text>
<text x="51.6" y="62.4">10</text>
<text x="51.6" y="65">11</text>
<text x="118.7" y="62.4">50</text>
<text x="118.7" y="65">51</text>
<text x="51.6" y="67.6">12</text>
<text x="51.6" y="70.3">13</text>
<text x="118.7" y="67.6">52</text>
<text x="118.7" y="70.3">53</text>
<text x="51.6" y="72.9">14</text>
<text x="51.6" y="75.6">15</text>
<text x="118.7" y="72.9">54</text>
<text x="118.7" y="75.6">55</text>
<text x="51.6" y="78.2">16</text>
<text x="51.6" y="80.9">17</text>
<text x="51.6" y="83.5">18</text>
<text x="118.7" y="78.2">56</text>
<text x="118.7" y="80.9">57</text>
<text x="118.7" y="83.5">58</text>
<text x="51.6" y="86.1">19</text>
<text x="51.6" y="88.8">20</text>
<text x="118.7" y="86.1">59</text>
<text x="118.7" y="88.8">60</text>
<text x="51.6" y="91.4">21</text>
<text x="51.6" y="94.1">22</text>
<text x="118.7" y="91.4">61</text>
<text x="118.7" y="94.1">62</text>
<text x="51.6" y="96.7">23</text>
<text x="51.6" y="99.4">24</text>
<text x="51.6" y="102">25</text>
<text x="118.7" y="96.7">63</text>
<text x="118.7" y="99.4">64</text>
<text x="118.7" y="102">65</text>
<text x="187.6" y="97.8" transform="rotate(-90 187.6 97.8)">1</text>
<text x="190.2" y="97.8" transform="rotate(-90 190.2 97.8)">2</text>
<text x="192.9" y="97.8" transform="rotate(-90 192.9 97.8)">3</text>
<text x="195.5" y="97.8" transform="rotate(-90 195.5 97.8)">4</text>
<text x="198.2" y="97.8" transform="rotate(-90 198.2 97.8)">5</text>
<text x="200.8" y="97.8" transform="rotate(-90 200.8 97.8)">6</text>
<text x="203.5" y="97.8" transform="rotate(-90 203.5 97.8)">7</text>
<text x="206.1" y="97.8" transform="rotate(-90 206.1 97.8)">8</text>
<text x="208.7" y="97.8" transform="rotate(-90 208.7 97.8)">9</text>
<text x="211.4" y="99.2" transform="rotate(-90 211.4 99.2)">10</text>
<text x="214" y="99.2" transform="rotate(-90 214 99.2)">11</text>
<text x="216.7" y="99.2" transform="rotate(-90 216.7 99.2)">12</text>
<text x="219.3" y="99.2" transform="rotate(-90 219.3 99.2)">13</text>
<text x="221.9" y="99.2" transform="rotate(-90 221.9 99.2)">14</text>
<text x="224.6" y="99.2" transform="rotate(-90 224.6 99.2)">15</text>
<text x="227.2" y="99.2" transform="rotate(-90 227.2 99.2)">16</text>
<text x="229.9" y="99.2" transform="rotate(-90 229.9 99.2)">17</text>
<text x="232.5" y="99.2" transform="rotate(-90 232.5 99.2)">18</text>
<text x="235.1" y="99.2" transform="rotate(-90 235.1 99.2)">19</text>
<text x="237.8" y="99.2" transform="rotate(-90 237.8 99.2)">20</text>
<text x="240.4" y="99.2" transform="rotate(-90 240.4 99.2)">21</text>
<text x="243.1" y="99.2" transform="rotate(-90 243.1 99.2)">22</text>
<text x="245.7" y="99.2" transform="rotate(-90 245.7 99.2)">23</text>
<text x="51.6" y="104.6">26</text>
<text x="51.6" y="107.3">27</text>
<text x="118.7" y="104.6">66</text>
<text x="118.7" y="107.3">67</text>
<text x="51.6" y="109.9">28</text>
<text x="51.6" y="112.6">29</text>
<text x="118.7" y="109.9">68</text>
<text x="118.7" y="112.6">69</text>
<text x="51.6" y="115.2">30</text>
<text x="51.6" y="117.8">31</text>
<text x="118.7" y="115.2">70</text>
<text x="118.7" y="117.8">71</text>
<text x="51.6" y="120.5">32</text>
<text x="51.6" y="123.1">33</text>
<text x="51.6" y="125.8">34</text>
<text x="118.7" y="120.5">72</text>
<text x="118.7" y="123.1">73</text>
<text x="118.7" y="125.8">74</text>
<text x="51.6" y="128.4">35</text>
<text x="51.6" y="131">36</text>
<text x="118.7" y="128.4">75</text>
<text x="118.7" y="131">76</text>
<text x="51.6" y="133.7">37</text>
<text x="51.6" y="136.3">38</text>
<text x="118.7" y="133.7">77</text>
<text x="118.7" y="136.3">78</text>
<text x="51.6" y="139">39</text>
<text x="51.6" y="141.6">40</text>
<text x="118.7" y="139">79</text>
<text x="118.7" y="141.6">80</text>
<text x="177.6" y="178.7">Title</text>
<text x="188.1" y="181.4">SUPIRI_9V_V2</text>
<text x="177.6" y="186.6">Size</text>
<text x="180.2" y="189.3">A</text>
<text x="188.1" y="186.6">Document Number</text>
<text x="188.1" y="189.3">&lt;Doc&gt;</text>
<text x="264.8" y="186.6">Rev</text>
<text x="267.4" y="189.3">V2_0</text>
<text x="177.6" y="194.6">Date:</text>
<text x="191.3" y="194.6">Thursday, January 23, 2020</text>
<text x="230.4" y="194.6">Sheet</text>
<text x="243.6" y="194.6">2</text>
<text x="251.5" y="194.6">of</text>
<text x="259.5" y="194.6">4</text>
</g>
<g font-size="2.4" fill="#004080">
<text x="57.4" y="40.2">S31</text>
<text x="110.5" y="40.2">VDD</text>
<text x="57.4" y="42.9">S32</text>
<text x="57.4" y="45.5">S33</text>
<text x="107.7" y="42.9">nSYNC</text>
<text x="110.4" y="45.5">OSC</text>
<text x="57.4" y="48.2">S34</text>
<text x="57.4" y="50.8">S35</text>
<text x="57.4" y="53.4">S36</text>
<text x="112.6" y="48.2">A0</text>
<text x="112.6" y="50.8">A1</text>
<text x="112.6" y="53.4">A2</text>
<text x="57.4" y="56.1">S37</text>
<text x="57.4" y="58.7">S38</text>
<text x="110.8" y="58.7">VSS</text>
<text x="111" y="56.1">SA0</text>
<text x="57.4" y="61.4">S39</text>
<text x="57.4" y="64">S40</text>
<text x="109.2" y="61.4">VLCD</text>
<text x="112.6" y="64">S0</text>
<text x="189.2" y="64.1" transform="rotate(-90 189.2 64.1)">SEG20</text>
<text x="191.9" y="64.1" transform="rotate(-90 191.9 64.1)">SEG21</text>
<text x="194.5" y="64.1" transform="rotate(-90 194.5 64.1)">SEG22</text>
<text x="197.1" y="64.1" transform="rotate(-90 197.1 64.1)">SEG23</text>
<text x="199.8" y="64.1" transform="rotate(-90 199.8 64.1)">SEG24</text>
<text x="202.4" y="64.1" transform="rotate(-90 202.4 64.1)">SEG25</text>
<text x="205.1" y="64.1" transform="rotate(-90 205.1 64.1)">SEG26</text>
<text x="207.7" y="64.1" transform="rotate(-90 207.7 64.1)">SEG27</text>
<text x="210.4" y="64.1" transform="rotate(-90 210.4 64.1)">SEG28</text>
<text x="213" y="64.1" transform="rotate(-90 213 64.1)">SEG29</text>
<text x="215.6" y="64.1" transform="rotate(-90 215.6 64.1)">SEG30</text>
<text x="218.3" y="64.1" transform="rotate(-90 218.3 64.1)">SEG31</text>
<text x="220.9" y="64.1" transform="rotate(-90 220.9 64.1)">SEG32</text>
<text x="223.6" y="64.1" transform="rotate(-90 223.6 64.1)">SEG33</text>
<text x="226.2" y="64.1" transform="rotate(-90 226.2 64.1)">SEG34</text>
<text x="228.9" y="64.1" transform="rotate(-90 228.9 64.1)">SEG35</text>
<text x="231.5" y="64.1" transform="rotate(-90 231.5 64.1)">SEG36</text>
<text x="234.1" y="64.1" transform="rotate(-90 234.1 64.1)">SEG37</text>
<text x="236.8" y="64.1" transform="rotate(-90 236.8 64.1)">SEG38</text>
<text x="239.4" y="64.1" transform="rotate(-90 239.4 64.1)">SEG39</text>
<text x="242.1" y="64.1" transform="rotate(-90 242.1 64.1)">SEG40</text>
<text x="244.7" y="64.1" transform="rotate(-90 244.7 64.1)">SEG41</text>
<text x="247.4" y="64.1" transform="rotate(-90 247.4 64.1)">SEG42</text>
<text x="250" y="64.1" transform="rotate(-90 250 64.1)">SEG43</text>
<text x="57.4" y="66.6">S41</text>
<text x="57.4" y="69.3">S42</text>
<text x="57.4" y="71.9">S43</text>
<text x="112.6" y="66.6">S1</text>
<text x="112.6" y="69.3">S2</text>
<text x="112.6" y="71.9">S3</text>
<text x="57.4" y="74.6">S44</text>
<text x="57.4" y="77.2">S45</text>
<text x="112.6" y="74.6">S4</text>
<text x="112.6" y="77.2">S5</text>
<text x="57.4" y="79.8">S46</text>
<text x="57.4" y="82.5">S47</text>
<text x="112.6" y="79.8">S6</text>
<text x="112.6" y="82.5">S7</text>
<text x="57.4" y="85.1">S48</text>
<text x="57.4" y="87.8">S49</text>
<text x="112.6" y="85.1">S8</text>
<text x="112.6" y="87.8">S9</text>
<text x="57.4" y="90.4">S50</text>
<text x="57.4" y="93">S51</text>
<text x="57.4" y="95.7">S52</text>
<text x="111.3" y="90.4">S10</text>
<text x="111.3" y="93">S11</text>
<text x="111.3" y="95.7">S12</text>
<text x="189.2" y="93.3" transform="rotate(-90 189.2 93.3)">COM1</text>
<text x="191.9" y="93.3" transform="rotate(-90 191.9 93.3)">COM2</text>
<text x="194.5" y="93.3" transform="rotate(-90 194.5 93.3)">COM3</text>
<text x="197.1" y="93.3" transform="rotate(-90 197.1 93.3)">COM4</text>
<text x="199.8" y="93.3" transform="rotate(-90 199.8 93.3)">SEG1</text>
<text x="202.4" y="93.3" transform="rotate(-90 202.4 93.3)">SEG2</text>
<text x="205.1" y="93.3" transform="rotate(-90 205.1 93.3)">SEG3</text>
<text x="207.7" y="93.3" transform="rotate(-90 207.7 93.3)">SEG4</text>
<text x="210.4" y="93.3" transform="rotate(-90 210.4 93.3)">SEG5</text>
<text x="213" y="93.3" transform="rotate(-90 213 93.3)">SEG6</text>
<text x="215.6" y="93.3" transform="rotate(-90 215.6 93.3)">SEG7</text>
<text x="218.3" y="93.3" transform="rotate(-90 218.3 93.3)">SEG8</text>
<text x="220.9" y="93.3" transform="rotate(-90 220.9 93.3)">SEG9</text>
<text x="223.6" y="93.3" transform="rotate(-90 223.6 93.3)">SEG10</text>
<text x="226.2" y="93.3" transform="rotate(-90 226.2 93.3)">SEG11</text>
<text x="228.9" y="93.3" transform="rotate(-90 228.9 93.3)">SEG12</text>
<text x="231.5" y="93.3" transform="rotate(-90 231.5 93.3)">SEG13</text>
<text x="234.1" y="93.3" transform="rotate(-90 234.1 93.3)">SEG14</text>
<text x="236.8" y="93.3" transform="rotate(-90 236.8 93.3)">SEG15</text>
<text x="239.4" y="93.3" transform="rotate(-90 239.4 93.3)">SEG16</text>
<text x="242.1" y="93.3" transform="rotate(-90 242.1 93.3)">SEG17</text>
<text x="244.7" y="93.3" transform="rotate(-90 244.7 93.3)">SEG18</text>
<text x="247.4" y="93.3" transform="rotate(-90 247.4 93.3)">SEG19</text>
<text x="57.4" y="98.3">S53</text>
<text x="57.4" y="101">S54</text>
<text x="111.3" y="98.3">S13</text>
<text x="111.3" y="101">S14</text>
<text x="57.4" y="103.6">S55</text>
<text x="57.4" y="106.3">S56</text>
<text x="111.3" y="103.6">S15</text>
<text x="111.3" y="106.3">S16</text>
<text x="57.4" y="108.9">S57</text>
<text x="57.4" y="111.5">S58</text>
<text x="111.3" y="108.9">S17</text>
<text x="111.3" y="111.5">S18</text>
<text x="57.4" y="114.2">S59</text>
<text x="57.4" y="116.8">BP0</text>
<text x="57.4" y="119.5">BP1</text>
<text x="111.3" y="114.2">S19</text>
<text x="111.3" y="116.8">S20</text>
<text x="111.3" y="119.5">S21</text>
<text x="57.4" y="122.1">BP2</text>
<text x="57.4" y="124.8">BP3</text>
<text x="111.3" y="122.1">S22</text>
<text x="111.3" y="124.8">S23</text>
<text x="57.4" y="127.4">n.c1</text>
<text x="57.4" y="130">n.c2</text>
<text x="111.3" y="127.4">S24</text>
<text x="111.3" y="130">S25</text>
<text x="57.4" y="132.7">n.c3</text>
<text x="57.4" y="135.3">n.c4</text>
<text x="57.4" y="138">SDA</text>
<text x="111.3" y="132.7">S26</text>
<text x="111.3" y="135.3">S27</text>
<text x="111.3" y="138">S28</text>
<text x="57.4" y="140.6">SCL</text>
<text x="57.4" y="143.3">CLK</text>
<text x="111.3" y="140.6">S29</text>
<text x="111.3" y="143.3">S30</text>
</g>
<text font-size="2.4" fill="#c0c0c0" x="226.9" y="157.5">smc0805</text>
<g font-size="1.9">
<text x="46.8" y="9.4">5</text>
<text x="96.9" y="9.4">4</text>
<text x="147.2" y="9.4">3</text>
<text x="197.3" y="9.4">2</text>
<text x="247.5" y="9.4">1</text>
<text x="19.8" y="34.9">D</text>
<text x="273.3" y="34.9">D</text>
<text x="19.8" y="81.1">C</text>
<text x="273.3" y="81.1">C</text>
<text x="19.8" y="127.3">B</text>
<text x="273.3" y="127.3">B</text>
<text x="19.8" y="173.6">A</text>
<text x="273.3" y="173.6">A</text>
<text x="46.8" y="196.9">5</text>
<text x="96.9" y="196.9">4</text>
<text x="147.2" y="196.9">3</text>
<text x="197.3" y="196.9">2</text>
<text x="247.5" y="196.9">1</text>
</g>
<text font-size="1.8" fill="#c0c0c0" x="204" y="157.1">smc0603</text>
</svg>
